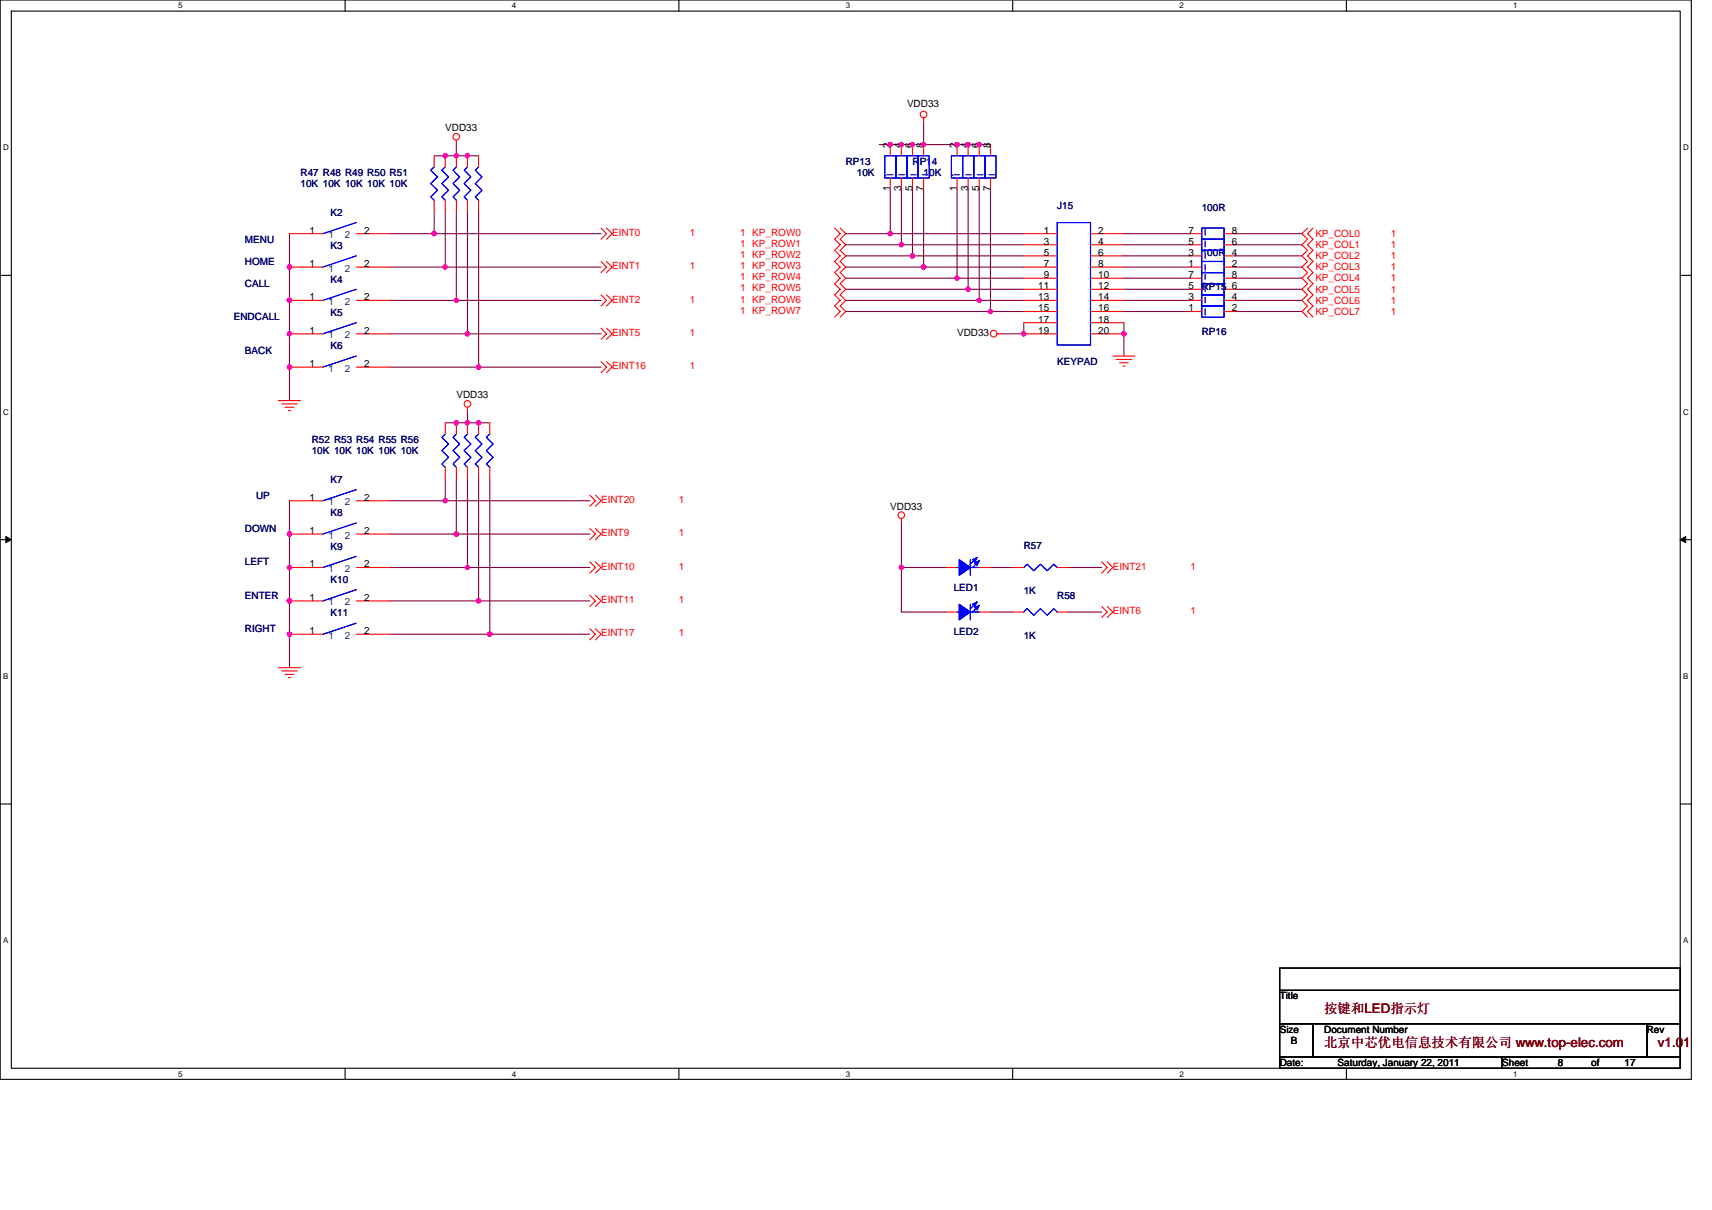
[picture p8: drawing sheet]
<svg xmlns="http://www.w3.org/2000/svg" width="297mm" height="210mm" viewBox="0 0 297 210" stroke-linecap="round" stroke-linejoin="round" font-family="sans-serif">
<path d="M0 0h293.5v187.2h-293.5zM2 1.9h289.5v183.4h-289.5z" fill="none" stroke="#000" stroke-width=".19"/>
<g fill="#fff">
<path d="M30.9 .2h.8v1.6h-.8z"/>
<path d="M30.9 185.5h.8v1.6h-.8z"/>
</g>
<path d="M59.9 0v1.9M59.9 185.3v1.9" fill="none" stroke="#000" stroke-width=".19"/>
<g fill="#fff">
<path d="M88.8 .2h.8v1.6h-.8z"/>
<path d="M88.8 185.5h.8v1.6h-.8z"/>
</g>
<path d="M117.8 0v1.9M117.8 185.3v1.9" fill="none" stroke="#000" stroke-width=".19"/>
<g fill="#fff">
<path d="M146.7 .2h.8v1.6h-.8z"/>
<path d="M146.7 185.5h.8v1.6h-.8z"/>
</g>
<path d="M175.7 0v1.9M175.7 185.3v1.9" fill="none" stroke="#000" stroke-width=".19"/>
<g fill="#fff">
<path d="M204.7 .2h.7v1.6h-.7z"/>
<path d="M204.7 185.5h.7v1.6h-.7z"/>
</g>
<path d="M233.6 0v1.9M233.6 185.3v1.9" fill="none" stroke="#000" stroke-width=".19"/>
<g fill="#fff">
<path d="M262.6 .2h.7v1.6h-.7z"/>
<path d="M262.6 185.5h.7v1.6h-.7z"/>
<path d="M.5 24.8h1v1.6h-1z"/>
<path d="M292 24.8h1v1.6h-1z"/>
<path d="M.5 70.7h1v1.5h-1z"/>
<path d="M292 70.7h1v1.5h-1z"/>
</g>
<path d="M0 47.8h2M291.5 47.8h2" fill="none" stroke="#000" stroke-width=".19"/>
<g fill="#fff">
<path d="M.5 116.5h.9v1.6h-.9z"/>
<path d="M292 116.5h.9v1.6h-.9z"/>
</g>
<path d="M0 93.6h2M291.5 93.6h2" fill="none" stroke="#000" stroke-width=".19"/>
<path d="M1 93.1l1 .5-1 .5zM291.5 93.6l1-.5v1z" fill="#000" stroke="#000" stroke-width=".17"/>
<g fill="#fff">
<path d="M.5 162.4h.9v1.5h-.9z"/>
<path d="M292 162.4h.9v1.5h-.9z"/>
</g>
<path d="M0 139.5h2M291.5 139.5h2M222 167.9h69.5v3.9h-69.5zM222 171.8h69.5v5.8h-69.5zM222 177.6h5.8v5.8h-5.8zM227.8 177.6h57.9v5.8h-57.9zM285.7 177.6h5.8v5.8h-5.8zM222 183.4h38.6v1.9h-38.6zM260.6 183.4h30.9v1.9h-30.9z" fill="none" stroke="#000" stroke-width=".19"/>
<g fill="none" stroke="#800040" stroke-width=".19">
<path d="M75.3 36.7v3.8h-7.7M75.3 27h7.7M77.3 36.7v9.6h-9.7M79.2 25.1v1.9M79.2 36.7v15.4M81.1 36.7v21.2M83 36.7v27M152.5 25.1h19.3M154.5 32.8v7.7M156.4 32.8v9.7M158.3 32.8v11.6M160.2 21.2v3.9"/>
<path d="M160.2 32.8v13.5M166 32.8v15.5M168 32.8v17.4M169.9 32.8v19.3M171.8 32.8v21.2M50.2 40.5v29M67.6 52.1h36.7M67.6 57.9h36.7M75.3 40.5h29M77.3 46.3h27M146.7 40.5h30.9M146.7 46.3h30.9"/>
<path d="M146.7 52.1h30.9M146.7 50.2h30.9M146.7 54h30.9M146.7 42.5h30.9M146.7 44.4h30.9M146.7 48.3h30.9M177.6 56v1.9h-3.8M195 40.5h11.6M195 46.3h11.6M195 52.1h11.6M195 50.2h11.6M195 56v5.8"/>
<path d="M195 54h11.6M195 42.5h11.6M195 44.4h11.6M195 48.3h11.6M214.3 40.5h11.6M214.3 46.3h11.6M214.3 52.1h11.6M214.3 50.2h11.6M214.3 54h11.6M214.3 42.5h11.6M214.3 44.4h11.6M214.3 48.3h11.6"/>
<path d="M67.6 63.7h36.7M77.3 73.3h7.7M81.1 71.4v1.9M50.2 86.9v28.9M67.6 98.4h34.7M67.6 86.9h34.7M77.3 83v3.9M79.2 83v9.6h-11.6M79.2 92.6h23.1M81.1 83v15.4M83 83v21.2M85 83v27"/>
<path d="M156.4 98.4v7.8h7.7M156.4 98.4h7.7M156.4 90.7v7.7M171.8 98.4h3.9M185.4 98.4h5.8M67.6 104.2h34.7M67.6 110h34.7M171.8 106.2h3.9M185.4 106.2h5.8"/>
</g>
<g fill="#f0f" stroke="#f0f" stroke-width=".19">
<circle cx="156.4" cy="98.4" r=".38"/>
<circle cx="77.2" cy="86.9" r=".38"/>
<circle cx="83" cy="104.2" r=".38"/>
<circle cx="50.2" cy="52.1" r=".38"/>
<circle cx="50.2" cy="46.3" r=".38"/>
<circle cx="50.2" cy="92.6" r=".38"/>
<circle cx="50.2" cy="104.2" r=".38"/>
<circle cx="50.2" cy="98.4" r=".38"/>
<circle cx="50.2" cy="63.7" r=".38"/>
<circle cx="75.3" cy="40.5" r=".38"/>
<circle cx="77.2" cy="46.3" r=".38"/>
<circle cx="81.1" cy="27" r=".38"/>
<circle cx="79.2" cy="27" r=".38"/>
<circle cx="77.2" cy="27" r=".38"/>
<circle cx="50.2" cy="110" r=".38"/>
<circle cx="83" cy="73.3" r=".38"/>
<circle cx="79.2" cy="73.3" r=".38"/>
<circle cx="81.1" cy="73.3" r=".38"/>
<circle cx="79.2" cy="92.6" r=".38"/>
<circle cx="81.1" cy="98.4" r=".38"/>
<circle cx="168" cy="50.2" r=".38"/>
<circle cx="169.9" cy="52.1" r=".38"/>
<circle cx="195" cy="57.9" r=".38"/>
<circle cx="177.6" cy="57.9" r=".38"/>
<circle cx="171.8" cy="54" r=".38"/>
<circle cx="50.2" cy="57.9" r=".38"/>
<circle cx="154.5" cy="40.5" r=".38"/>
<circle cx="156.4" cy="42.4" r=".38"/>
<circle cx="158.3" cy="44.4" r=".38"/>
<circle cx="160.3" cy="46.3" r=".38"/>
<circle cx="166" cy="48.2" r=".38"/>
<circle cx="79.2" cy="52.1" r=".38"/>
<circle cx="81.1" cy="57.9" r=".38"/>
<circle cx="83" cy="63.7" r=".38"/>
<circle cx="85" cy="110" r=".38"/>
<circle cx="169.9" cy="25.1" r=".38"/>
<circle cx="160.3" cy="25.1" r=".38"/>
<circle cx="158.3" cy="25.1" r=".38"/>
<circle cx="168" cy="25.1" r=".38"/>
<circle cx="166" cy="25.1" r=".38"/>
<circle cx="156.4" cy="25.1" r=".38"/>
<circle cx="154.5" cy="25.1" r=".38"/>
</g>
<g fill="none" stroke="#f00" stroke-width=".19">
<path d="M75.3 27v2M75.3 34.7v2M77.3 27v2M77.3 34.7v2M79.2 24.3v.8M79.2 27v2M79.2 34.7v2M81.1 27v2M81.1 34.7v2M83 27v2M83 34.7v2M104.3 39.6l.9 .9-.9 1"/>
<path d="M105.2 39.6l1 .9-1 1M144.8 39.6l1 .9-1 1 1 1-1 .9 1 1-1 1 1 .9-1 1 1 1-1 .9 1 1-1 1 1 .9-1 1 1 .9-1 1M145.8 39.6l.9 .9-.9 1 .9 1-.9 .9 .9 1-.9 1 .9 .9-.9 1 .9 1-.9 .9 .9 1-.9 1 .9 .9-.9 1 .9 .9-.9 1M154.5 25.1v1.9M154.5 30.9v1.9M156.4 25.1v1.9M156.4 30.9v1.9M158.3 25.1v1.9M158.3 30.9v1.9M160.2 20.5v.7M160.2 25.1v1.9M160.2 30.9v1.9"/>
<path d="M166 25.1v1.9M166 30.9v1.9M168 25.1v1.9M168 30.9v1.9M169.9 25.1v1.9M169.9 30.9v1.9M171.8 25.1v1.9M171.8 30.9v1.9M226.9 39.6l-1 .9 1 1-1 1 1 .9-1 1 1 1-1 .9 1 1-1 1 1 .9-1 1 1 1-1 .9 1 1-1 .9 1 1M227.8 39.6l-.9 .9 .9 1-.9 1 .9 .9-.9 1 .9 1-.9 .9 .9 1-.9 1 .9 .9-.9 1 .9 1-.9 .9 .9 1-.9 .9 .9 1M50.2 57.9h5.8M50.2 52.1h5.8"/>
<path d="M50.2 40.5h5.8M50.2 46.3h5.8M61.8 57.9h5.8M61.8 52.1h5.8M61.8 40.5h5.8M61.8 46.3h5.8M104.3 45.4l.9 .9-.9 1M104.3 51.2l.9 .9-.9 1M104.3 56.9l.9 1-.9 1M105.2 45.4l1 .9-1 1M105.2 51.2l1 .9-1 1M105.2 56.9l1 1-1 1"/>
<path d="M173 57.9h.8M177.6 57.9h5.8M177.6 54h5.8M177.6 52.1h5.8M177.6 50.2h5.8M177.6 48.3h5.8M177.6 40.5h5.8M177.6 46.3h5.8M177.6 44.4h5.8M177.6 42.5h5.8M177.6 56h5.8M189.2 57.9h5.8"/>
<path d="M189.2 54h5.8M189.2 52.1h5.8M189.2 50.2h5.8M189.2 48.3h5.8M189.2 40.5h5.8M189.2 46.3h5.8M189.2 44.4h5.8M189.2 42.5h5.8M189.2 56h5.8M206.6 54h1.9M206.6 52.1h1.9M206.6 50.2h1.9"/>
<path d="M206.6 48.3h1.9M206.6 40.5h1.9M206.6 46.3h1.9M206.6 44.4h1.9M206.6 42.5h1.9M212.4 54h1.9M212.4 52.1h1.9M212.4 50.2h1.9M212.4 48.3h1.9M212.4 40.5h1.9M212.4 46.3h1.9M212.4 44.4h1.9"/>
<path d="M212.4 42.5h1.9M48.3 69.5h3.9M48.9 70.1h2.7M49.5 70.7h1.5M50 71.2h.4M50.2 63.7h5.8M61.8 63.7h5.8M77.3 73.3v2M79.2 73.3v2M81.1 70.7v.7M81.1 73.3v2M83 73.3v2"/>
<path d="M85 73.3v2M104.3 62.7l.9 1-.9 1M105.2 62.7l1 1-1 1M193.1 61.8h3.8M193.7 62.4h2.7M194.2 62.9h1.6M194.8 63.5h.4M50.2 98.4h5.8M50.2 86.9h5.8M50.2 92.6h5.8M61.8 98.4h5.8M61.8 86.9h5.8"/>
<path d="M61.8 92.6h5.8M77.3 81.1v1.9M79.2 81.1v1.9M81.1 81.1v1.9M83 81.1v1.9M85 81.1v1.9M102.3 85.9l1 1-1 .9M102.3 91.7l1 .9-1 1M102.3 97.5l1 .9-1 1M103.3 85.9l1 1-1 .9M103.3 91.7l1 .9-1 1M103.3 97.5l1 .9-1 1"/>
<path d="M156.4 90v.7M164.1 98.4h1.9M169.9 98.4h1.9M175.7 98.4h1.9M183.4 98.4h2M191.2 97.5l.9 .9-.9 1M192.1 97.5l1 .9-1 1M48.3 115.8h3.9M48.9 116.4h2.7M49.5 117h1.5M50 117.6h.4M50.2 110h5.8"/>
<path d="M50.2 104.2h5.8M61.8 110h5.8M61.8 104.2h5.8M102.3 103.3l1 .9-1 1M102.3 109.1l1 .9-1 1M103.3 103.3l1 .9-1 1M103.3 109.1l1 .9-1 1M164.1 106.2h1.9M169.9 106.2h1.9M175.7 106.2h1.9M183.4 106.2h2M191.2 105.2l.9 1-.9 .9"/>
<path d="M192.1 105.2l1 1-1 .9"/>
<circle cx="160.3" cy="19.9" r=".57"/>
<circle cx="79.2" cy="23.7" r=".57"/>
<circle cx="172.4" cy="57.9" r=".57"/>
<circle cx="81.1" cy="70.1" r=".57"/>
<circle cx="156.4" cy="89.4" r=".57"/>
</g>
<g fill="none" stroke="#00f" stroke-width=".19">
<path d="M61.8 38.6l-5.8 1.9M75.3 29l-.6 .5 1.2 1.2-1.2 1.2 1.2 1.1-1.2 1.2 .6 .5M77.3 29l-.6 .5 1.1 1.2-1.1 1.2 1.1 1.1-1.1 1.2 .6 .5M79.2 29l-.6 .5 1.2 1.2-1.2 1.2 1.2 1.1-1.2 1.2 .6 .5M81.1 29l-.6 .5 1.2 1.2-1.2 1.2 1.2 1.1-1.2 1.2 .6 .5M83 29l-.5 .5 1.1 1.2-1.1 1.2 1.1 1.1-1.1 1.2 .5 .5M153.5 27h1.9v3.9h-1.9zM155.4 27h2v3.9h-2zM157.4 27h1.9v3.9h-1.9zM159.3 27h1.9v3.9h-1.9zM165.1 27h1.9v3.9h-1.9zM167 27h1.9v3.9h-1.9z"/>
<path d="M168.9 27h2v3.9h-2zM170.9 27h1.9v3.9h-1.9zM183.4 38.6h5.8v21.2h-5.8zM208.5 39.6h3.9v1.9h-3.9zM61.8 50.2l-5.8 1.9M61.8 44.4l-5.8 1.9M61.8 56l-5.8 1.9M208.5 51.2h3.9v1.9h-3.9zM208.5 49.2h3.9v2h-3.9zM208.5 47.3h3.9v1.9h-3.9zM208.5 53.1h3.9v1.9h-3.9zM208.5 43.4h3.9v2h-3.9z"/>
<path d="M208.5 41.5h3.9v1.9h-3.9zM208.5 45.4h3.9v1.9h-3.9zM61.8 61.8l-5.8 1.9M77.3 75.3l-.6 .6 1.1 1.1-1.1 1.2 1.1 1.1-1.1 1.2 .6 .6M79.2 75.3l-.6 .6 1.2 1.1-1.2 1.2 1.2 1.1-1.2 1.2 .6 .6M81.1 75.3l-.6 .6 1.2 1.1-1.2 1.2 1.2 1.1-1.2 1.2 .6 .6M83 75.3l-.5 .6 1.1 1.1-1.1 1.2 1.1 1.1-1.1 1.2 .5 .6M85 75.3l-.6 .6 1.2 1.1-1.2 1.2 1.2 1.1-1.2 1.2 .6 .6M61.8 84.9l-5.8 2M61.8 96.5l-5.8 1.9M61.8 90.7l-5.8 1.9M166 98.4h.4"/>
<path d="M168.4 97.1v2.7M168.4 98.4h1.5M169.5 96.7l-1.1 1.2M169.9 97.3l-1.1 1.1M177.6 98.4l.6-.5 1.2 1.1 1.1-1.1 1.2 1.1 1.1-1.1 .6 .5M61.8 108.1l-5.8 1.9M61.8 102.3l-5.8 1.9M166 106.2h.4M168.4 104.8v2.7M168.4 106.2h1.5M169.5 104.4l-1.1 1.2M169.9 105l-1.1 1.2"/>
<path d="M177.6 106.2l.6-.6 1.2 1.1 1.1-1.1 1.2 1.1 1.1-1.1 .6 .6"/>
</g>
<path d="M153.7 30.3h.1M161 30.3h-7.3M165.3 30.3h.1M172.6 30.3h-7.3M209.1 39.8v7.3M209.1 47.5v7.3M209.1 54.8h.1M209.1 47.1h.1" fill="none" stroke="#fff" stroke-width=".17" stroke-dasharray="1 1 1 1 1 1 1 1"/>
<path d="M153.7 30.3h.1M161 30.3h-7.3M165.3 30.3h.1M172.6 30.3h-7.3M209.1 39.8v7.3M209.1 47.5v7.3M209.1 54.8h.1M209.1 47.1h.1" fill="none" stroke="#00f" stroke-width=".17" stroke-dasharray="1 1 1 1 1 1 1 1"/>
<g fill="#00f" stroke="#00f" stroke-width=".19">
<path d="M166.4 104.8l2 1.4-2 1.3z" fill-rule="evenodd"/>
<path d="M168.8 104.8l.7-.4-.4 .8z" fill-rule="evenodd"/>
<path d="M169.1 105.4l.8-.4-.4 .8-.4-.4 .6-.2z" fill-rule="evenodd"/>
<path d="M166.4 104.8l2 1.4-2 1.3z" fill-rule="evenodd"/>
<path d="M168.8 104.8l.7-.4-.4 .8z" fill-rule="evenodd"/>
<path d="M169.1 105.4l.8-.4-.4 .8-.4-.4 .6-.2z" fill-rule="evenodd"/>
<path d="M166.4 97.1l2 1.3-2 1.4z" fill-rule="evenodd"/>
<path d="M168.8 97.1l.7-.4-.4 .8z" fill-rule="evenodd"/>
<path d="M169.1 97.7l.8-.4-.4 .8-.4-.4 .6-.2z" fill-rule="evenodd"/>
<path d="M166.4 97.1l2 1.3-2 1.4z" fill-rule="evenodd"/>
<path d="M168.8 97.1l.7-.4-.4 .8z" fill-rule="evenodd"/>
<path d="M169.1 97.7l.8-.4-.4 .8-.4-.4 .6-.2z" fill-rule="evenodd"/>
</g>
<g font-size="2.3" fill="#800000">
<text x="229.8" y="175.8">按键和LED指示灯</text>
<text x="229.8" y="181.6">北京中芯优电信息技术有限公司 www.top-elec.com</text>
<text x="287.7" y="181.6">v1.01</text>
</g>
<g font-size="1.7">
<text x="77.3" y="22.8">VDD33</text>
<text x="157.4" y="18.5">VDD33</text>
<text x="154.4" y="25.7" transform="rotate(-90 154.4 25.7)">2</text>
<text x="156.4" y="25.7" transform="rotate(-90 156.4 25.7)">4</text>
<text x="158.3" y="25.7" transform="rotate(-90 158.3 25.7)">6</text>
<text x="160.2" y="25.7" transform="rotate(-90 160.2 25.7)">8</text>
<text x="166" y="25.7" transform="rotate(-90 166 25.7)">2</text>
<text x="168" y="25.7" transform="rotate(-90 168 25.7)">4</text>
<text x="169.9" y="25.7" transform="rotate(-90 169.9 25.7)">6</text>
<text x="171.8" y="25.7" transform="rotate(-90 171.8 25.7)">8</text>
<text x="154.4" y="33.2" transform="rotate(-90 154.4 33.2)">1</text>
<text x="156.4" y="33.2" transform="rotate(-90 156.4 33.2)">3</text>
<text x="158.3" y="33.2" transform="rotate(-90 158.3 33.2)">5</text>
<text x="160.2" y="33.2" transform="rotate(-90 160.2 33.2)">7</text>
<text x="166" y="33.2" transform="rotate(-90 166 33.2)">1</text>
<text x="168" y="33.2" transform="rotate(-90 168 33.2)">3</text>
<text x="169.9" y="33.2" transform="rotate(-90 169.9 33.2)">5</text>
<text x="171.8" y="33.2" transform="rotate(-90 171.8 33.2)">7</text>
<text x="53.7" y="40.5">1</text>
<text x="63.2" y="40.5">2</text>
<text x="181.1" y="40.5">1</text>
<text x="190.6" y="40.5">2</text>
<text x="206.2" y="40.5">7</text>
<text x="213.7" y="40.5">8</text>
<text x="53.7" y="46.3">1</text>
<text x="63.2" y="46.3">2</text>
<text x="181.1" y="42.4">3</text>
<text x="181.1" y="44.4">5</text>
<text x="181.1" y="46.3">7</text>
<text x="190.6" y="42.4">4</text>
<text x="190.6" y="44.4">6</text>
<text x="190.6" y="46.3">8</text>
<text x="206.2" y="46.3">1</text>
<text x="206.2" y="44.4">3</text>
<text x="206.2" y="42.4">5</text>
<text x="213.7" y="46.3">2</text>
<text x="213.7" y="42.4">6</text>
<text x="53.7" y="52.1">1</text>
<text x="63.2" y="52.1">2</text>
<text x="180.1" y="50.2">11</text>
<text x="180.1" y="52.1">13</text>
<text x="181.1" y="48.2">9</text>
<text x="190.6" y="48.2">10</text>
<text x="190.6" y="50.2">12</text>
<text x="190.6" y="52.1">14</text>
<text x="206.2" y="52.1">3</text>
<text x="206.2" y="50.2">5</text>
<text x="206.2" y="48.2">7</text>
<text x="213.7" y="52.1">4</text>
<text x="213.7" y="50.2">6</text>
<text x="213.7" y="48.2">8</text>
<text x="53.7" y="57.9">1</text>
<text x="63.2" y="57.9">2</text>
<text x="166" y="58.3">VDD33</text>
<text x="180.1" y="54">15</text>
<text x="180.1" y="56">17</text>
<text x="180.1" y="57.9">19</text>
<text x="190.6" y="54">16</text>
<text x="190.6" y="56">18</text>
<text x="190.6" y="57.9">20</text>
<text x="206.2" y="54">1</text>
<text x="213.7" y="54">2</text>
<text x="53.7" y="63.7">1</text>
<text x="63.2" y="63.7">2</text>
<text x="79.2" y="69.1">VDD33</text>
<text x="53.7" y="86.8">1</text>
<text x="63.2" y="86.8">2</text>
<text x="154.5" y="88.4">VDD33</text>
<text x="53.7" y="92.6">1</text>
<text x="63.2" y="92.6">2</text>
<text x="53.7" y="98.4">1</text>
<text x="63.2" y="98.4">2</text>
<text x="53.7" y="104.2">1</text>
<text x="63.2" y="104.2">2</text>
<text x="53.7" y="110">1</text>
<text x="63.2" y="110">2</text>
<text x="222" y="173.4">Title</text>
<text x="222" y="179.1">Size</text>
<text x="229.8" y="179.1">Document Number</text>
<text x="285.7" y="179.1">Rev</text>
<text x="222" y="184.9">Date:</text>
<text x="224" y="181.1">B</text>
<text x="232.1" y="184.9">Saturday, January 22, 2011</text>
<text x="260.6" y="184.9">Sheet</text>
<text x="270.3" y="184.9">8</text>
<text x="276.1" y="184.9">of</text>
<text x="281.9" y="184.9">17</text>
</g>
<g font-size="1.7" fill="#000080">
<text x="146.7" y="28.6">RP13</text>
<text x="158.3" y="28.6">RP14</text>
<text x="52.2" y="30.5">R47 R48 R49 R50 R51</text>
<text x="52.2" y="32.4">10K 10K 10K 10K 10K</text>
<text x="148.7" y="30.5">10K</text>
<text x="160.2" y="30.5">10K</text>
<text x="57.4" y="37.4">K2</text>
<text x="183.4" y="36.3">J15</text>
<text x="208.5" y="36.7">100R</text>
<text x="42.5" y="42.1">MENU</text>
<text x="42.5" y="45.9">HOME</text>
<text x="57.4" y="43.2">K3</text>
<text x="208.5" y="44.4">100R 4</text>
<text x="42.5" y="49.8">CALL</text>
<text x="57.4" y="49">K4</text>
<text x="208.5" y="50.4">RP15</text>
<text x="40.6" y="55.6">ENDCALL</text>
<text x="57.4" y="54.8">K5</text>
<text x="208.5" y="58.1">RP16</text>
<text x="42.5" y="61.4">BACK</text>
<text x="57.4" y="60.6">K6</text>
<text x="183.4" y="63.3">KEYPAD</text>
<text x="54.1" y="76.8">R52 R53 R54 R55 R56</text>
<text x="54.1" y="78.8">10K 10K 10K 10K 10K</text>
<text x="57.4" y="83.8">K7</text>
<text x="44.4" y="86.5">UP</text>
<text x="57.4" y="89.6">K8</text>
<text x="42.5" y="92.3">DOWN</text>
<text x="57.4" y="95.4">K9</text>
<text x="177.6" y="95.2">R57</text>
<text x="42.5" y="98.1">LEFT</text>
<text x="57.4" y="101.2">K10</text>
<text x="42.5" y="103.8">ENTER</text>
<text x="57.4" y="106.9">K11</text>
<text x="165.5" y="102.5">LED1</text>
<text x="177.6" y="103.1">1K</text>
<text x="183.4" y="103.8">R58</text>
<text x="42.5" y="109.6">RIGHT</text>
<text x="165.5" y="110.2">LED2</text>
<text x="177.6" y="110.8">1K</text>
</g>
<g font-size="1.7" fill="#004080">
<text x="57" y="41.3">1</text>
<text x="59.9" y="41.3">2</text>
<text x="57" y="47.1">1</text>
<text x="59.9" y="47.1">2</text>
<text x="57" y="52.9">1</text>
<text x="59.9" y="52.9">2</text>
<text x="57" y="58.7">1</text>
<text x="59.9" y="58.7">2</text>
<text x="57" y="64.5">1</text>
<text x="59.9" y="64.5">2</text>
<text x="57" y="87.7">1</text>
<text x="59.9" y="87.7">2</text>
<text x="57" y="93.4">1</text>
<text x="59.9" y="93.4">2</text>
<text x="57" y="99.2">1</text>
<text x="59.9" y="99.2">2</text>
<text x="57" y="105">1</text>
<text x="59.9" y="105">2</text>
<text x="57" y="110.8">1</text>
<text x="59.9" y="110.8">2</text>
</g>
<g font-size="1.7" fill="#f00">
<text x="106.2" y="40.9">EINT0</text>
<text x="119.7" y="40.9">1</text>
<text x="128.4" y="40.9">1 KP_ROW0</text>
<text x="228.2" y="41.1">KP_COL0</text>
<text x="241.3" y="41.1">1</text>
<text x="106.2" y="46.7">EINT1</text>
<text x="119.7" y="46.7">1</text>
<text x="128.4" y="42.8">1 KP_ROW1</text>
<text x="128.4" y="44.8">1 KP_ROW2</text>
<text x="128.4" y="46.7">1 KP_ROW3</text>
<text x="228.2" y="43.1">KP_COL1</text>
<text x="228.2" y="45">KP_COL2</text>
<text x="228.2" y="46.9">KP_COL3</text>
<text x="241.3" y="43.1">1</text>
<text x="241.3" y="45">1</text>
<text x="241.3" y="46.9">1</text>
<text x="106.2" y="52.5">EINT2</text>
<text x="119.7" y="52.5">1</text>
<text x="128.4" y="48.6">1 KP_ROW4</text>
<text x="128.4" y="50.6">1 KP_ROW5</text>
<text x="128.4" y="52.5">1 KP_ROW6</text>
<text x="228.2" y="48.8">KP_COL4</text>
<text x="228.2" y="50.8">KP_COL5</text>
<text x="228.2" y="52.7">KP_COL6</text>
<text x="241.3" y="48.8">1</text>
<text x="241.3" y="50.8">1</text>
<text x="241.3" y="52.7">1</text>
<text x="106.2" y="58.3">EINT5</text>
<text x="119.7" y="58.3">1</text>
<text x="128.4" y="54.4">1 KP_ROW7</text>
<text x="228.2" y="54.6">KP_COL7</text>
<text x="241.3" y="54.6">1</text>
<text x="106.2" y="64.1">EINT16</text>
<text x="119.7" y="64.1">1</text>
<text x="104.3" y="87.2">EINT20</text>
<text x="117.8" y="87.2">1</text>
<text x="104.3" y="93">EINT9</text>
<text x="117.8" y="93">1</text>
<text x="104.3" y="98.8">EINT10</text>
<text x="117.8" y="98.8">1</text>
<text x="193.1" y="98.8">EINT21</text>
<text x="206.6" y="98.8">1</text>
<text x="104.3" y="104.6">EINT11</text>
<text x="117.8" y="104.6">1</text>
<text x="193.1" y="106.6">EINT6</text>
<text x="206.6" y="106.6">1</text>
<text x="104.3" y="110.4">EINT17</text>
<text x="117.8" y="110.4">1</text>
</g>
<g font-size="1.4">
<text x="30.9" y="1.5">5</text>
<text x="88.8" y="1.5">4</text>
<text x="146.7" y="1.5">3</text>
<text x="204.7" y="1.5">2</text>
<text x="262.6" y="1.5">1</text>
<text x=".5" y="26.1">D</text>
<text x="292" y="26.1">D</text>
<text x=".5" y="71.9">C</text>
<text x="292" y="71.9">C</text>
<text x=".5" y="117.8">B</text>
<text x="292" y="117.8">B</text>
<text x=".5" y="163.6">A</text>
<text x="292" y="163.6">A</text>
<text x="30.9" y="186.8">5</text>
<text x="88.8" y="186.8">4</text>
<text x="146.7" y="186.8">3</text>
<text x="204.7" y="186.8">2</text>
<text x="262.6" y="186.8">1</text>
</g>
</svg>
